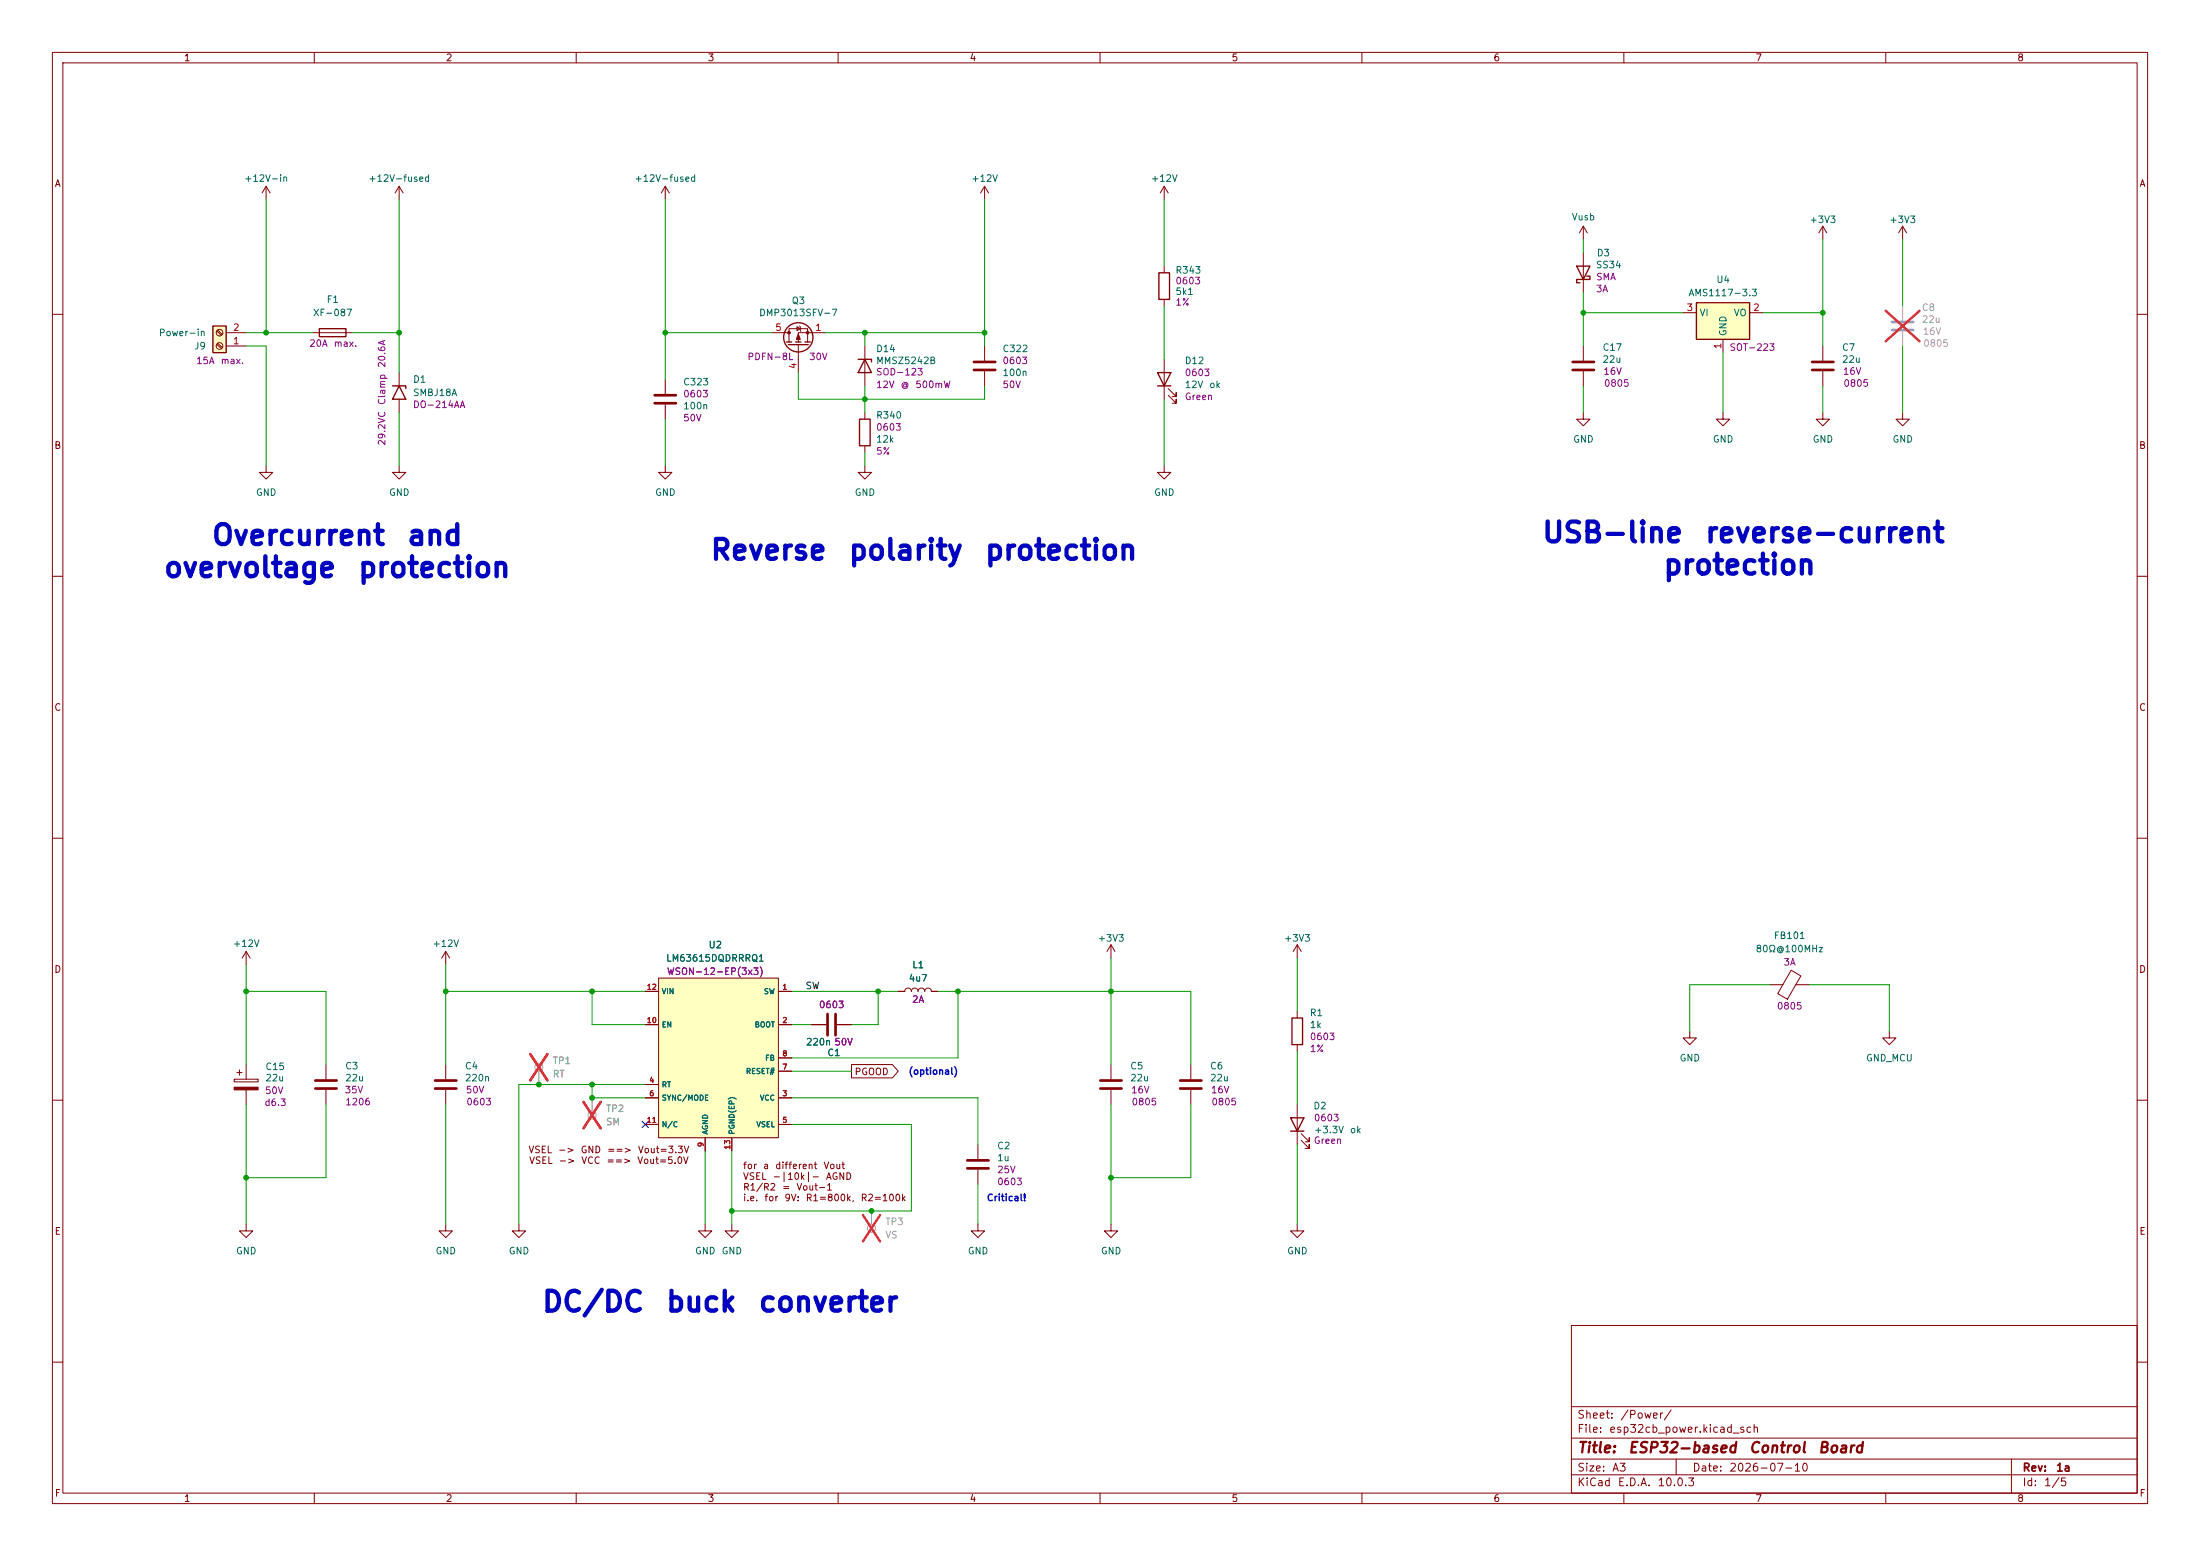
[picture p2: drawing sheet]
<svg xmlns="http://www.w3.org/2000/svg" width="420mm" height="297mm" viewBox="0 0 420 297" stroke-linecap="round" stroke-linejoin="round" font-family="sans-serif">
<g fill="none" stroke="#840000" stroke-width=".19">
<path d="M10 10h400v277h-400zM12 12h396v273h-396zM60 10v2M110 10v2M160 10v2M210 10v2M260 10v2M310 10v2M360 10v2M302.3 48.3v7.6M10 60h2M147.3 63.5h3.3"/>
<path d="M150.6 65.3v-2.6h3.6v2.6M152.1 62.4l.7 .3-.7 .4zM152.4 65.8v5.3M152.7 62.2l.2 1M157.5 63.5h-5.1v1.8M165.1 66v7.7M165.1 78.7v1.3M302.3 78.7v1.3h1.2l-1.2 1.3-1.3-1.3h1.3M302.3 66v2.8M302.3 70.9v2.8M328.9 78.7v1.3h1.3l-1.3 1.3-1.2-1.3h1.2M408 60h2"/>
<path d="M165.1 88.9v1.3h1.3l-1.3 1.2-1.3-1.2h1.3M165.1 85.1v1.3M222.2 88.9v1.3h1.3l-1.3 1.2-1.2-1.2h1.2M10 110h2M408 110h2M10 160h2M408 160h2M10 210h2M408 210h2M300 253h108v32h-108zM10 260h2M300 278.5h108"/>
<path d="M300 274.5h108M300 268.5h108M320 278.5v3M384 278.5v6.5M408 260h2M60 285v2M110 285v2M160 285v2M210 285v2M260 285v2M300 281.5h108M310 285v2"/>
<path d="M360 285v2"/>
</g>
<g fill="none" stroke="#840000" stroke-width=".25">
<path d="M301 50.8h2.5l-1.2 2.5zM302.9 52.7h.6v.6h-2.5v.7h.6M150.1 65.3h1M150.5 65.8h3.8M151.9 65.3h1M153.7 65.3h1M163.8 68.6h2.6v.5M165.1 68.6l1.3 2.5h-2.6zM164.1 80h2v5.1h-2z"/>
<circle cx="152.4" cy="64.4" r="2.79"/>
</g>
<g fill="#840000" stroke="#840000" stroke-width=".19">
<path d="M152.4 63.8l.4 1h-.8z"/>
<circle cx="150.6" cy="63.5" r=".25"/>
<circle cx="154.2" cy="63.5" r=".25"/>
</g>
<path d="M300.2 69.1h4.1M300.2 70.6h4.1" fill="none" stroke="#840000" stroke-width=".51"/>
<path d="M323.8 57.8h10.2v7h-10.2z" fill="#ffffc2"/>
<path d="M323.8 57.8h10.2v7h-10.2zM246.6 194.3h2.1v5.1h-2.1zM246.4 213.4h2.5l-1.3 2.5zM246.4 215.9h2.5" fill="none" stroke="#840000" stroke-width=".25"/>
<g fill="none" stroke="#840000" stroke-width=".19">
<path d="M321.3 59.7h2.5M334 59.7h2.5M348 43.2l-.8 1.3M348 43.2l.7 1.3M348 43.2v2.5M363.2 43.2l-.7 1.3M363.2 43.2l.8 1.3M363.2 43.2v2.5M328.9 64.8v2.5M348 78.7v1.3h1.2l-1.2 1.3-1.3-1.3h1.3M348 66v2.8M348 70.9v2.8"/>
<path d="M363.2 78.7v1.3h1.3l-1.3 1.3-1.3-1.3h1.3M76.2 88.9v1.3h1.3l-1.3 1.2-1.3-1.2h1.3M212.1 180.3l-.8 1.3M212.1 180.3l.8 1.3M212.1 180.3v2.6M247.6 180.3v2.6M247.6 193v1.3M247.6 199.4v1.3M247.6 180.3l-.7 1.3M247.6 180.3l.8 1.3M247.6 210.8v7.6M248.4 217.7l1.5 1.5v-.8v.8h-.7"/>
<path d="M248.4 216.4l1.5 1.5v-.7v.7h-.7"/>
</g>
<path d="M345.9 69.1h4.1M345.9 70.6h4.1" fill="none" stroke="#840000" stroke-width=".51"/>
<path d="M361.2 61.5h4.1M361.2 63h4.1" fill="none" stroke="#a1a1a1" stroke-width=".51"/>
<path d="M363.2 58.4v2.8M363.2 63.2v2.8" fill="none" stroke="#a1a1a1" stroke-width=".19"/>
<path d="M360 59.3l6.5 5.9M366.5 59.3l-6.5 5.9" fill="none" stroke="#e12e31" stroke-width=".46"/>
<path d="M40.6 62.2h2.6v5.1h-2.6z" fill="#ffffc2"/>
<path d="M40.6 62.2h2.6v5.1h-2.6zM61 62.7h5v1.6h-5zM74.9 73.7h2.6v.5M76.2 73.7l1.3 2.5h-2.6z" fill="none" stroke="#840000" stroke-width=".25"/>
<g fill="none" stroke="#840000" stroke-width=".19">
<path d="M50.8 35.6l-.8 1.2M50.8 35.6l.8 1.2M50.8 35.6v2.5M76.2 35.6l-.8 1.2M76.2 35.6l.8 1.2M76.2 35.6v2.5M127 35.6v2.5M127 35.6l-.8 1.2M127 35.6l.8 1.2M302.3 43.2l-.8 1.3M302.3 43.2l.7 1.3M302.3 43.2v2.5"/>
<path d="M41.4 65.7l.9 .8M41.4 63.2l.9 .8M41.6 65.5l.8 .9M41.6 63l.8 .8M43.2 66h3.8M43.2 63.5h3.8M59.7 63.5h7.6M76.2 71.1v2.6M76.2 76.2v2.5M127 72.4v2.8M127 77.2v2.8M50.8 88.9v1.3h1.3l-1.3 1.2-1.3-1.2h1.3"/>
<path d="M127 88.9v1.3h1.3l-1.3 1.2-1.3-1.2h1.3M47 181.6l-.8 1.3M47 181.6l.8 1.3M47 181.6v2.6M85.1 181.6l-.8 1.3M85.1 181.6l.8 1.3M85.1 181.6v2.6M154.9 195.6h2.8M159.8 195.6h2.8M171.4 189.2h1.3a.64 .64 0 0 1 .7-.6 .64 .64 0 0 1 .6 .6 .64 .64 0 0 1 .6-.6 .64 .64 0 0 1 .7 .6 .64 .64 0 0 1 .6-.6 .64 .64 0 0 1 .6 .6 .64 .64 0 0 1 .7-.6 .64 .64 0 0 1 .6 .6h1.3M322.6 196.9v1.2h-1.3l1.3 1.3 1.2-1.3h-1.2M337.8 188h2.6"/>
<path d="M341.9 185.2l1.9 1.1-2.6 4.4-1.8-1zM342.8 188h2.6M360.7 196.9v1.2h-1.3l1.3 1.3 1.2-1.3h-1.2M44.7 206h4.6v.5h-4.6zM45.2 204.7h1M45.7 204.2v1M47 203.2v2.8M47 208v2.8M62.2 203.2v2.8M62.2 208v2.8M85.1 203.2v2.8M85.1 208v2.8"/>
<path d="M212.1 203.2v2.8M212.1 208v2.8M227.3 203.2v2.8M227.3 208v2.8M47 233.7v1.2h1.3l-1.3 1.3-1.3-1.3h1.3M85.1 233.7v1.2h1.3l-1.3 1.3-1.3-1.3h1.3M134.6 233.7v1.2h1.3l-1.3 1.3-1.3-1.3h1.3M139.7 233.7v1.2h1.3l-1.3 1.3-1.3-1.3h1.3M186.7 233.7v1.2h1.3l-1.3 1.3-1.3-1.3h1.3M247.6 233.7v1.2h1.3l-1.3 1.3-1.2-1.3h1.2"/>
<circle cx="41.9" cy="63.5" r=".63"/>
<circle cx="41.9" cy="66" r=".63"/>
</g>
<path d="M125 77h4M125 75.4h4M158 193.5v4.1M159.5 193.5v4.1M60.2 206.2h4.1M60.2 207.8h4.1M83.1 206.2h4M83.1 207.8h4M210.1 206.2h4M210.1 207.8h4M225.3 206.2h4.1M225.3 207.8h4.1" fill="none" stroke="#840000" stroke-width=".51"/>
<g fill="none" stroke="#a1a1a1" stroke-width=".19">
<path d="M102.9 204.5v2.5M113 209.6v2.5M166.4 231.1v2.6"/>
<circle cx="102.9" cy="203.7" r=".76"/>
<circle cx="113" cy="212.9" r=".76"/>
<circle cx="166.4" cy="234.4" r=".76"/>
</g>
<path d="M101.2 201.2l3.3 5M104.5 201.2l-3.3 5M111.4 210.3l3.3 5.1M114.7 210.3l-3.3 5.1M164.7 231.9l3.3 5.1M168 231.9l-3.3 5.1" fill="none" stroke="#e12e31" stroke-width=".46"/>
<path d="M44.7 207.5h4.6v.5h-4.6z" fill="#840000" stroke="#840000" stroke-width=".19"/>
<path d="M125.7 186.7h22.9v30.5h-22.9z" fill="#ffffc2"/>
<g fill="none" stroke="#840000" stroke-width=".19">
<path d="M188 35.6l-.8 1.2M188 35.6l.7 1.2M188 35.6v2.5M222.2 35.6l-.7 1.2M222.2 35.6l.8 1.2M222.2 35.6v2.5M222.2 50.8v1.3M222.2 57.2v1.2M188 66v2.8M188 70.9v2.8M222.2 68.6v7.6M223 75.4l1.5 1.6v-.8v.8h-.7"/>
<path d="M223 74.2l1.5 1.5v-.8v.8h-.7M123.2 189.2h2.5M123.2 195.6h2.5M125.7 186.7h22.9v30.5h-22.9zM148.6 189.2h2.5M148.6 195.6h2.5M154.9 195.6h2.8M159.8 195.6h2.8M171.4 189.2h1.3M177.8 189.2h1.3M123.2 209.6h2.5M123.2 207h2.5"/>
<path d="M123.2 214.6h2.5M134.6 217.2v2.5M139.7 217.2v2.5M148.6 209.6h2.5M148.6 214.6h2.5M148.6 204.5h2.5M148.6 201.9h2.5M162.6 203.2h7.8l1.1 1.3-1.1 1.2h-7.8zM186.7 218.4v2.8M99.1 233.7v1.2h1.2l-1.2 1.3-1.3-1.3h1.3M186.7 223.3v2.8M212.1 233.7v1.2h1.3l-1.3 1.3-1.3-1.3h1.3"/>
</g>
<path d="M185.9 70.6h4.1M185.9 69.1h4.1M184.7 221.5h4M184.7 223h4" fill="none" stroke="#840000" stroke-width=".51"/>
<path d="M221.2 52.1h2.1v5.1h-2.1zM221 71.1h2.5l-1.3 2.6zM221 73.7h2.5" fill="none" stroke="#840000" stroke-width=".25"/>
<g fill="none" stroke="#009600" stroke-width=".19">
<path d="M50.8 38.1v25.4M76.2 38.1v33M127 38.1v34.3M188 38.1v27.9M222.2 38.1v12.7M222.2 58.4v10.2M302.3 59.7h19M302.3 45.7v2.6M302.3 55.9v10.1M336.5 59.7h11.5M348 45.7v20.3M363.2 45.7v12.7"/>
<path d="M47 66h3.8v22.9M47 63.5h12.7M67.3 63.5h8.9M76.2 78.7v10.2M127 63.5h20.3M152.4 71.1v5.1h35.6v-2.5M157.5 63.5h30.5M165.1 63.5v2.5M165.1 73.7v5M222.2 76.2v12.7M302.3 73.7v5M328.9 67.3v11.4"/>
<path d="M348 73.7v5M363.2 66v12.7M127 80v8.9M165.1 86.4v2.5M47 189.2h15.2v14M47 184.2v19M85.1 189.2h38.1M85.1 184.2v19M113 189.2v6.4h10.2M151.1 189.2h20.3M151.1 195.6h3.8M167.6 189.2v6.4h-5"/>
<path d="M179.1 189.2h48.2v14M182.9 189.2v12.7h-31.8M212.1 182.9v20.3M247.6 182.9v10.1M337.8 188h-15.2v8.9M345.4 188h15.3v8.9M47 210.8v22.9M62.2 210.8v14h-15.2M85.1 210.8v22.9M113 207v2.6h10.2M123.2 207h-24.1v26.7M134.6 219.7v14"/>
<path d="M139.7 219.7v14M151.1 209.6h35.6v8.8M151.1 214.6h22.9v16.5h-34.3M151.1 204.5h11.5M212.1 210.8v22.9M227.3 210.8v14h-15.2M247.6 200.7v10.1M247.6 218.4v15.3M186.7 226.1v7.6"/>
</g>
<path d="M122.6 214l1.2 1.2M123.8 214l-1.2 1.2" fill="none" stroke="#000084" stroke-width=".19"/>
<path d="M102.9 204.5v2.5M113 209.6v2.5" fill="none" stroke="#a1a1a1" stroke-width=".19"/>
<path d="M101.2 201.2l3.3 5M104.5 201.2l-3.3 5M111.4 210.3l3.3 5.1M114.7 210.3l-3.3 5.1" fill="none" stroke="#e12e31" stroke-width=".46"/>
<g fill="#009600" stroke="#009600" stroke-width=".19">
<circle cx="139.7" cy="231.1" r=".46"/>
<circle cx="166.4" cy="231.1" r=".46"/>
<circle cx="167.6" cy="189.2" r=".46"/>
<circle cx="182.9" cy="189.2" r=".46"/>
<circle cx="113" cy="209.6" r=".46"/>
<circle cx="212.1" cy="224.8" r=".46"/>
<circle cx="212.1" cy="189.2" r=".46"/>
<circle cx="165.1" cy="76.2" r=".46"/>
<circle cx="188" cy="63.5" r=".46"/>
<circle cx="165.1" cy="63.5" r=".46"/>
<circle cx="47" cy="189.2" r=".46"/>
<circle cx="76.2" cy="63.5" r=".46"/>
<circle cx="127" cy="63.5" r=".46"/>
<circle cx="50.8" cy="63.5" r=".46"/>
<circle cx="302.3" cy="59.7" r=".46"/>
<circle cx="348" cy="59.7" r=".46"/>
<circle cx="102.9" cy="207" r=".46"/>
<circle cx="113" cy="189.2" r=".46"/>
<circle cx="113" cy="207" r=".46"/>
<circle cx="85.1" cy="189.2" r=".46"/>
<circle cx="47" cy="224.8" r=".46"/>
</g>
<g font-size="3.8" fill="#0000c2">
<text x="40.2" y="105">Overcurrent</text>
<text x="77.5" y="105">and</text>
<text x="135.4" y="107.8">Reverse</text>
<text x="161.8" y="107.8">polarity</text>
<text x="187.8" y="107.8">protection</text>
<text x="294.2" y="104.5">USB-line</text>
<text x="325.3" y="104.5">reverse-current</text>
<text x="31" y="111.1">overvoltage</text>
<text x="68.1" y="111.1">protection</text>
<text x="317.3" y="110.6">protection</text>
<text x="103.3" y="251.3">DC/DC</text>
<text x="126.9" y="251.3">buck</text>
<text x="144.6" y="251.3">converter</text>
</g>
<g font-size="2" fill="#840000">
<text x="301" y="277.8">Title:</text>
<text x="310.7" y="277.8">ESP32-based</text>
<text x="333.7" y="277.8">Control</text>
<text x="346.9" y="277.8">Board</text>
</g>
<g font-size="1.5" fill="#840000">
<text x="301" y="273.8">File:</text>
<text x="301" y="271.1">Sheet:</text>
<text x="307.1" y="273.8">esp32cb_power.kicad_sch</text>
<text x="309.2" y="271.1">/Power/</text>
<text x="301" y="281.2">Size:</text>
<text x="307.6" y="281.2">A3</text>
<text x="323" y="281.2">Date:</text>
<text x="330" y="281.2">2026-07-10</text>
<text x="386" y="281.2">Rev:</text>
<text x="392.4" y="281.2">1a</text>
<text x="301" y="284">KiCad</text>
<text x="308.7" y="284">E.D.A.</text>
<text x="316.3" y="284">10.0.3</text>
<text x="386" y="284">Id:</text>
<text x="390.1" y="284">1/5</text>
</g>
<g font-size="1.3" fill="#840000">
<text x="35" y="12">1</text>
<text x="85" y="12">2</text>
<text x="135" y="12">3</text>
<text x="185" y="12">4</text>
<text x="235" y="12">5</text>
<text x="285" y="12">6</text>
<text x="335" y="12">7</text>
<text x="385" y="12">8</text>
<text x="10.3" y="36">A</text>
<text x="408.3" y="36">A</text>
<text x="10.3" y="86">B</text>
<text x="408.2" y="86">B</text>
<text x="10.3" y="136">C</text>
<text x="408.2" y="136">C</text>
<text x="10.3" y="186">D</text>
<text x="408.2" y="186">D</text>
<text x="163" y="205.5">PGOOD</text>
<text x="100.8" y="220.4">VSEL</text>
<text x="106.4" y="220.4">-&gt;</text>
<text x="110.7" y="220.4">GND</text>
<text x="115.8" y="220.4">==&gt;</text>
<text x="121.7" y="220.4">Vout=3.3V</text>
<text x="100.9" y="222.5">VSEL</text>
<text x="106.6" y="222.5">-&gt;</text>
<text x="110.9" y="222.5">VCC</text>
<text x="115.7" y="222.5">==&gt;</text>
<text x="121.6" y="222.5">Vout=5.0V</text>
<text x="141.7" y="223.5">for</text>
<text x="141.7" y="225.5">VSEL</text>
<text x="141.7" y="227.5">R1/R2</text>
<text x="145.6" y="223.5">a</text>
<text x="147.4" y="225.5">-|10k|-</text>
<text x="147.9" y="223.5">different</text>
<text x="149.2" y="227.5">=</text>
<text x="151.9" y="227.5">Vout-1</text>
<text x="157.1" y="223.5">Vout</text>
<text x="157.6" y="225.5">AGND</text>
<text x="141.7" y="229.6">i.e.</text>
<text x="145.8" y="229.6">for</text>
<text x="149.6" y="229.6">9V:</text>
<text x="153.7" y="229.6">R1=800k,</text>
<text x="164.2" y="229.6">R2=100k</text>
<text x="10.3" y="236">E</text>
<text x="408.3" y="236">E</text>
<text x="10.3" y="286">F</text>
<text x="35" y="287">1</text>
<text x="85" y="287">2</text>
<text x="135" y="287">3</text>
<text x="185" y="287">4</text>
<text x="235" y="287">5</text>
<text x="285" y="287">6</text>
<text x="335" y="287">7</text>
<text x="385" y="287">8</text>
<text x="408.3" y="286">F</text>
</g>
<g font-size="1.3" fill="#006464">
<text x="46.5" y="35">+12V-in</text>
<text x="70.2" y="35">+12V-fused</text>
<text x="121" y="35">+12V-fused</text>
<text x="185.3" y="35">+12V</text>
<text x="219.6" y="35">+12V</text>
<text x="300" y="42.4">Vusb</text>
<text x="345.3" y="42.9">+3V3</text>
<text x="360.6" y="42.9">+3V3</text>
<text x="224.3" y="52.5">R343</text>
<text x="304.6" y="51.5">SS34</text>
<text x="304.7" y="49.2">D3</text>
<text x="62.2" y="58.1">F1</text>
<text x="151" y="58.4">Q3</text>
<text x="224.3" y="56.6">5k1</text>
<text x="322.2" y="56.9">AMS1117-3.3</text>
<text x="327.6" y="54.3">U4</text>
<text x="30.2" y="64.5">Power-in</text>
<text x="59.6" y="60.7">XF-087</text>
<text x="144.8" y="60.7">DMP3013SFV-7</text>
<text x="324.4" y="60.7">VI</text>
<text x="329.9" y="64.3" transform="rotate(-90 329.9 64.3)">GND</text>
<text x="330.9" y="60.7">VO</text>
<text x="37" y="67">J9</text>
<text x="167.1" y="67.5">D14</text>
<text x="167.1" y="69.8">MMSZ5242B</text>
<text x="191.3" y="67.5">C322</text>
<text x="226.1" y="69.8">D12</text>
<text x="305.8" y="67.3">C17</text>
<text x="305.8" y="69.6">22u</text>
<text x="351.5" y="67.3">C7</text>
<text x="351.5" y="69.6">22u</text>
<text x="78.7" y="73.4">D1</text>
<text x="78.7" y="75.9">SMBJ18A</text>
<text x="130.3" y="73.9">C323</text>
<text x="191.3" y="72.1">100n</text>
<text x="226.1" y="74.4">12V</text>
<text x="230.7" y="74.4">ok</text>
<text x="130.3" y="78.4">100n</text>
<text x="167.1" y="80.2">R340</text>
<text x="167.1" y="84.8">12k</text>
<text x="300.2" y="84.8">GND</text>
<text x="326.9" y="84.8">GND</text>
<text x="345.9" y="84.8">GND</text>
<text x="361.2" y="84.8">GND</text>
<text x="48.8" y="95">GND</text>
<text x="74.2" y="95">GND</text>
<text x="125" y="95">GND</text>
<text x="163.1" y="95">GND</text>
<text x="220.2" y="95">GND</text>
<text x="338.5" y="179.5">FB101</text>
<text x="44.3" y="181.1">+12V</text>
<text x="82.4" y="181.1">+12V</text>
<text x="127.1" y="183.9">LM63615DQDRRRQ1</text>
<text x="135.2" y="181.3">U2</text>
<text x="174" y="185.1">L1</text>
<text x="209.4" y="180">+3V3</text>
<text x="245" y="180">+3V3</text>
<text x="335.1" y="182.1">80Ω@100MHz</text>
<text x="173.4" y="187.7">4u7</text>
<text x="249.9" y="194.3">R1</text>
<text x="249.9" y="196.6">1k</text>
<text x="153.8" y="199.9">220n 50V</text>
<text x="157.8" y="201.9">C1</text>
<text x="320.5" y="202.9">GND</text>
<text x="356.1" y="202.9">GND_MCU</text>
<text x="50.6" y="204.6">C15</text>
<text x="50.6" y="206.7">22u</text>
<text x="65.8" y="204.4">C3</text>
<text x="65.8" y="206.7">22u</text>
<text x="88.7" y="204.4">C4</text>
<text x="88.7" y="206.7">220n</text>
<text x="215.7" y="204.4">C5</text>
<text x="215.7" y="206.7">22u</text>
<text x="230.9" y="204.4">C6</text>
<text x="230.9" y="206.7">22u</text>
<text x="250.6" y="212">D2</text>
<text x="190.3" y="219.7">C2</text>
<text x="190.3" y="222">1u</text>
<text x="250.8" y="216.6">+3.3V</text>
<text x="257.6" y="216.6">ok</text>
<text x="45" y="239.7">GND</text>
<text x="83.1" y="239.7">GND</text>
<text x="97" y="239.7">GND</text>
<text x="132.6" y="239.7">GND</text>
<text x="137.7" y="239.7">GND</text>
<text x="184.7" y="239.7">GND</text>
<text x="210.1" y="239.7">GND</text>
<text x="245.6" y="239.7">GND</text>
</g>
<g font-size="1.3" fill="#840084">
<text x="304.6" y="53.8">SMA</text>
<text x="224.3" y="58.6">1%</text>
<text x="224.3" y="54.6">0603</text>
<text x="304.6" y="56.1">3A</text>
<text x="37.3" y="69.8">15A</text>
<text x="42" y="69.8">max.</text>
<text x="58.9" y="66.5">20A</text>
<text x="63.6" y="66.5">max.</text>
<text x="73.9" y="70.3" transform="rotate(-90 73.9 70.3)">20.6A</text>
<text x="142.6" y="69">PDFN-8L</text>
<text x="154.4" y="69">30V</text>
<text x="167.1" y="72">SOD-123</text>
<text x="191.3" y="69.8">0603</text>
<text x="306" y="71.8">16V</text>
<text x="330.1" y="67.3">SOT-223</text>
<text x="351.7" y="71.8">16V</text>
<text x="73.9" y="77.4" transform="rotate(-90 73.9 77.4)">Clamp</text>
<text x="130.3" y="76.2">0603</text>
<text x="167.1" y="74.4">12V</text>
<text x="171.8" y="74.4">@</text>
<text x="174.6" y="74.4">500mW</text>
<text x="191.3" y="74.4">50V</text>
<text x="226.1" y="72.1">0603</text>
<text x="226.1" y="76.7">Green</text>
<text x="306.1" y="74.1">0805</text>
<text x="351.8" y="74.1">0805</text>
<text x="78.7" y="78.2">DO-214AA</text>
<text x="130.3" y="80.7">50V</text>
<text x="167.1" y="82.5">0603</text>
<text x="73.9" y="85.2" transform="rotate(-90 73.9 85.2)">29.2VC</text>
<text x="167.1" y="87.1">5%</text>
<text x="340.4" y="184.6">3A</text>
<text x="127.2" y="186.4">WSON-12-EP(3x3)</text>
<text x="174" y="191.7">2A</text>
<text x="156.2" y="192.7">0603</text>
<text x="339.1" y="193">0805</text>
<text x="249.9" y="201.1">1%</text>
<text x="249.9" y="198.8">0603</text>
<text x="50.5" y="209.1">50V</text>
<text x="65.7" y="209">35V</text>
<text x="88.8" y="209">50V</text>
<text x="215.8" y="209">16V</text>
<text x="231.1" y="209">16V</text>
<text x="50.4" y="211.4">d6.3</text>
<text x="65.8" y="211.3">1206</text>
<text x="88.9" y="211.3">0603</text>
<text x="215.9" y="211.3">0805</text>
<text x="231.2" y="211.3">0805</text>
<text x="250.7" y="214.3">0603</text>
<text x="250.7" y="218.6">Green</text>
<text x="190.3" y="226.5">0603</text>
<text x="190.3" y="224.2">25V</text>
</g>
<g font-size="1.3" fill="#a90000">
<text x="321.9" y="59.7">3</text>
<text x="334.6" y="59.7">2</text>
<text x="44.4" y="63.5">2</text>
<text x="147.9" y="63.5">5</text>
<text x="155.5" y="63.5">1</text>
<text x="44.4" y="66">1</text>
<text x="152.4" y="70.6" transform="rotate(-90 152.4 70.6)">4</text>
<text x="328.9" y="66.7" transform="rotate(-90 328.9 66.7)">1</text>
</g>
<g font-size="1.3" fill="#989898">
<text x="366.8" y="59.6">C8</text>
<text x="366.8" y="61.9">22u</text>
<text x="105.4" y="203.4">TP1</text>
<text x="105.4" y="205.9">RT</text>
<text x="115.6" y="212.6">TP2</text>
<text x="115.6" y="215.1">SM</text>
<text x="168.9" y="234.1">TP3</text>
<text x="168.9" y="236.7">VS</text>
</g>
<g font-size="1.3" fill="#a1a1a1">
<text x="367" y="64.2">16V</text>
<text x="367" y="66.5">0805</text>
</g>
<text font-size="1.3" fill="#0f0f0f" x="153.7" y="189.1">SW</text>
<g font-size="1.3" fill="#0000c2">
<text x="173.3" y="205.4">(optional)</text>
<text x="188.3" y="229.6">Critical!</text>
</g>
<g font-size="1" fill="#a90000">
<text x="123.4" y="189.2">12</text>
<text x="149.3" y="189.2">1</text>
<text x="123.4" y="195.5">10</text>
<text x="149.3" y="195.5">2</text>
<text x="149.3" y="201.9">8</text>
<text x="123.9" y="206.9">4</text>
<text x="123.9" y="209.5">6</text>
<text x="149.3" y="209.5">3</text>
<text x="149.3" y="204.4">7</text>
<text x="123.4" y="214.6">11</text>
<text x="149.3" y="214.6">5</text>
<text x="134.5" y="219" transform="rotate(-90 134.5 219)">9</text>
<text x="139.6" y="219.5" transform="rotate(-90 139.6 219.5)">13</text>
</g>
<g font-size="1" fill="#006464">
<text x="126.2" y="190">VIN</text>
<text x="145.7" y="190">SW</text>
<text x="126.2" y="196.3">EN</text>
<text x="144" y="196.3">BOOT</text>
<text x="146" y="202.7">FB</text>
<text x="126.2" y="207.8">RT</text>
<text x="142.3" y="205.2">RESET#</text>
<text x="126.2" y="210.3">SYNC/MODE</text>
<text x="126.2" y="215.4">N/C</text>
<text x="144.3" y="215.4">VSEL</text>
<text x="145" y="210.3">VCC</text>
<text x="135.4" y="216.7" transform="rotate(-90 135.4 216.7)">AGND</text>
<text x="140.5" y="216.7" transform="rotate(-90 140.5 216.7)">PGND(EP)</text>
</g>
</svg>
